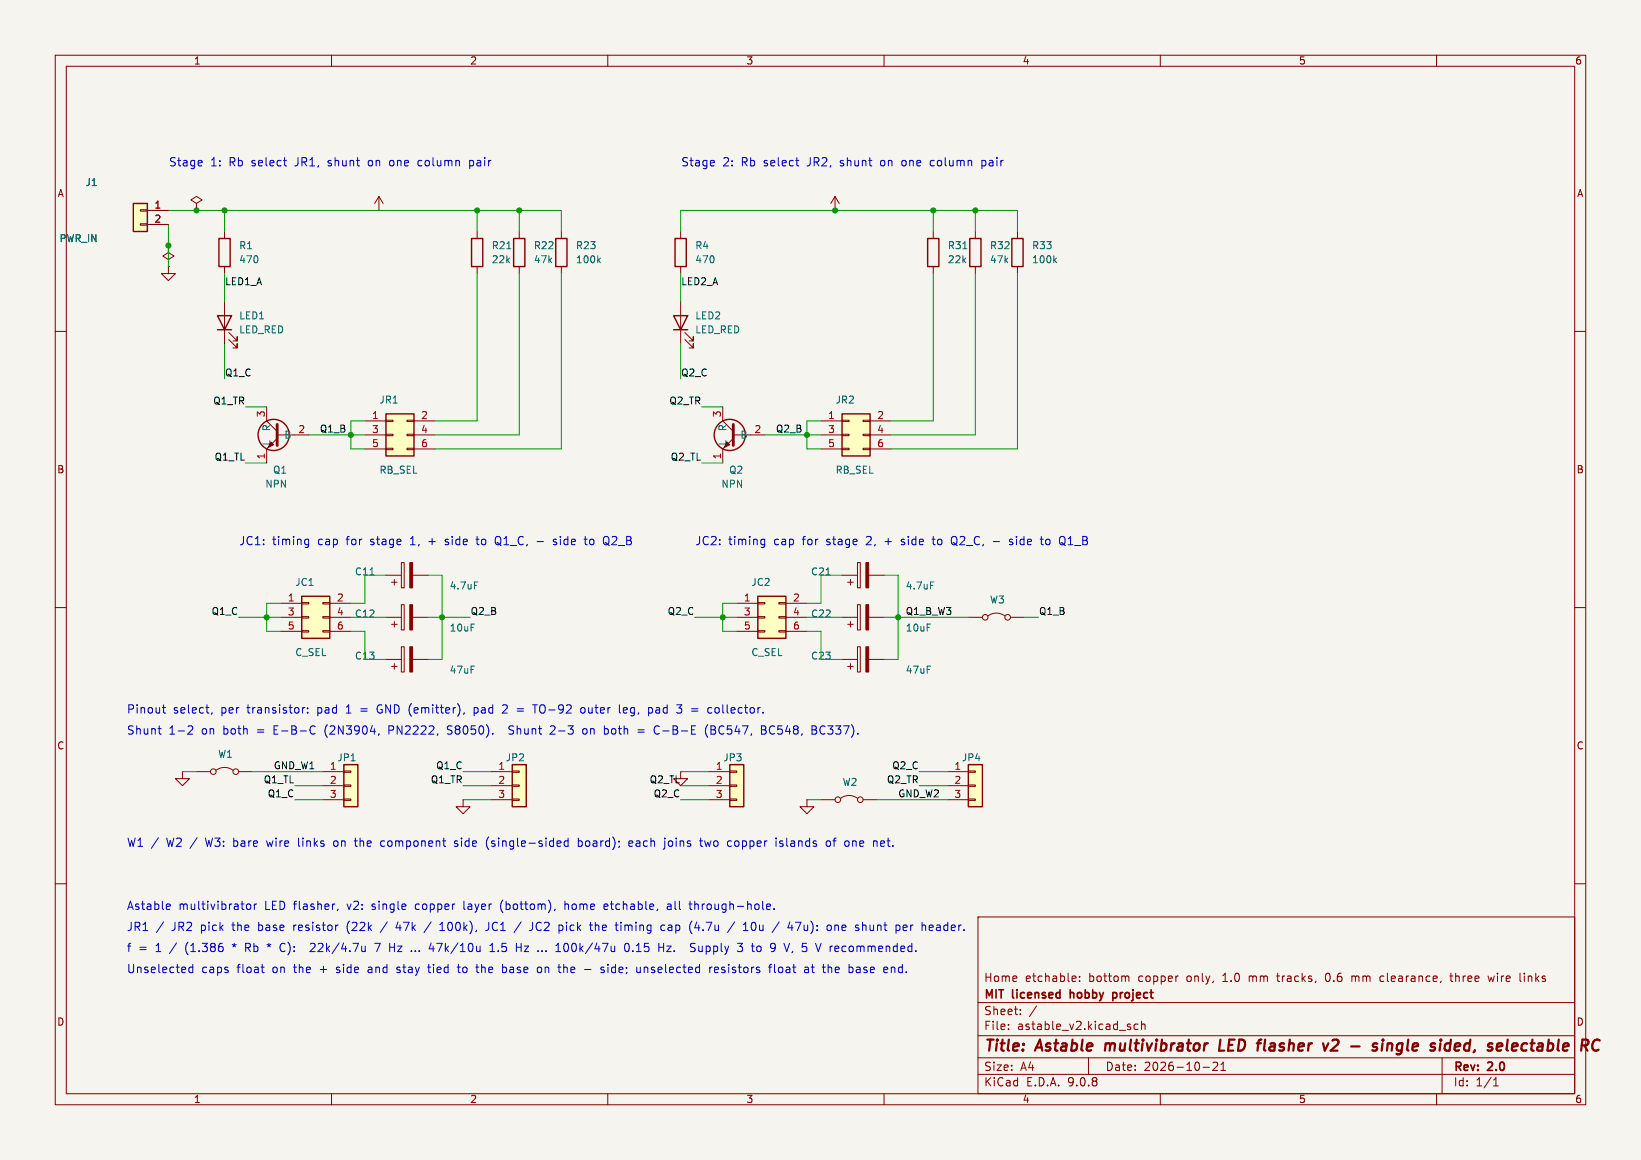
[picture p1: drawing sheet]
<svg xmlns="http://www.w3.org/2000/svg" width="297mm" height="210mm" viewBox="0 0 297 210" stroke-linecap="round" stroke-linejoin="round" font-family="sans-serif">
<path d="M0 0h297v210h-297z" fill="#f5f4ef" stroke="#f5f4ef" stroke-width=".18"/>
<g fill="none" stroke="#840000" stroke-width=".18">
<path d="M10 10h277v190h-277zM12 12h273v186h-273zM60 10v2M110 10v2M160 10v2M210 10v2M260 10v2M10 60h2M285 60h2M10 110h2M285 110h2M10 160h2"/>
<path d="M177 166h108v32h-108zM194.5 176.7l.2 .4-.7 .1M194.7 177.6l-.2 .1M195.4 177.6v.1M195.4 176.8v.1M203.9 176.7l.3 .1 .1 .1v.8M231 176.7h.6M240.2 176.2a.94 .94 0 0 0 0 1.5M244.7 176.7v1M245.1 176.7l-.4 .1M250.3 176.7l-.4 .1-.2 .2 .1 .6 .5 .1M262.4 176.7h.6"/>
<path d="M262.6 176.2v1.3l.4 .2M269.3 176.7l.3 1 .3-.7 .3 .7 .3-1M275.9 176.2v.1M275.9 176.7v1M285 160h2M60 198v2M110 198v2M160 198v2M177 194.5h108M177 191.5h108M177 187.5h108M177 181.5h108"/>
<path d="M182.5 186.3v.1M182.5 185.5v.1M184.7 183.6v.1M184.7 182.8v.1M187.6 182.1l-1.3 2M197 191.5v3M204.6 186v.3M206 185.5l-.5-.1-.3 .3v.4l.2 .2h.6M206.6 185.5l.2-.1 .4 .1v.9M206.6 184.9v1.5M210 198v2M217.7 193.2h1.2"/>
<path d="M219.5 192.4l.6-.1 .2 .1 .1 .3-.9 1.1h.9M221 193.8h.8M221 192.7l.4-.4v1.5M260 198v2M261 191.5v6.5M270.3 196.6h.9M270.3 195.5l.4-.4v1.5"/>
</g>
<g fill="none" stroke="#840000" stroke-width=".4">
<path d="M200.1 188.9l-.1 1.3M220.9 188.2l-.3 2h1M228.8 190.1l.2 .1M241.1 188.4l.4-.2h.4l.3 .2M242.2 188.8l-.1 .3-1.3 1.1h1.3M248.6 189l.2-.1 .5 .1M250.2 188.9l-.1 1.3M250.3 188.2v.2M250.3 188.2l-.1 .1 .1 .1M250.3 188.2l.1 .1-.1 .1M251.2 189.1a.49 .49 0 0 1 .8 .1l-.1 1M251.2 188.9l-.2 1.3"/>
<path d="M262.3 188.9l.2 .1M262.6 188.2l-.3 2M264 188.9l-.5 .1-.3 .9 .3 .3h.4M264.3 189.4l-1 .1M273.7 189.5l.9-.1v-.4l-.2-.1-.6 .1-.2 .9 .3 .3 .6-.1"/>
</g>
<path d="M193.7 179.2v1.5M193.8 179.8h-.1M201.4 179.7v1.5M201.4 179.8l.4-.1 .3 .3M202.1 180.4l-.3 .3-.4-.1" fill="none" stroke="#840000" stroke-width=".3"/>
<path d="M24.1 36.8h2.6v5.1h-2.6z" fill="#ffffc2"/>
<path d="M24.1 36.8h2.6v5.1h-2.6zM100.6 43.2h2v5.1h-2zM121.9 57.2h2.6l-1.3 2.5zM121.9 59.7h2.6M122.2 43.2h2v5.1h-2z" fill="none" stroke="#840000" stroke-width=".25"/>
<g fill="none" stroke="#840000" stroke-width=".18">
<path d="M25.4 38h1.3v.2h-1.3zM26.7 38.1h3.8M68.6 38.1h.1M68.6 35.6l-.8 1.2M68.6 35.6l.7 1.2M68.6 35.6v2.5M25.4 40.5h1.3v.3h-1.3zM26.7 40.6h3.8M101.6 41.9v1.3M101.6 48.3v1.2M123.2 41.9v1.3M123.2 48.3v1.2"/>
<path d="M123.2 54.6v7.6M124 61.5l1.5 1.5v-.8v.8h-.8M124 60.2l1.5 1.5v-.7v.7h-.8M33 139.7v1.3h1.3l-1.3 1.2-1.3-1.2h1.3M33 139.7h.1M35.6 139.7h2.5M39.1 139.4a2.54 2.54 0 0 1 3.1 0M43.2 139.7h2.5M83.8 144.8v1.3h1.3l-1.3 1.2-1.3-1.2h1.3M83.8 144.8h.1M146 144.8v1.3h1.3l-1.3 1.2-1.2-1.2h1.2M146 144.8h.1"/>
<circle cx="38.6" cy="139.7" r=".51"/>
<circle cx="42.7" cy="139.7" r=".51"/>
</g>
<path d="M108.3 47.1l.4 .5M108.7 46.7l-.5 .5" fill="none" stroke="#006464" stroke-width=".18"/>
<path d="M92.7 138.4h2.5v7.7h-2.5z" fill="#ffffc2"/>
<path d="M92.7 138.4h2.5v7.7h-2.5z" fill="none" stroke="#840000" stroke-width=".25"/>
<path d="M35.6 36.8l1-.6-1-.6-1.1 .6 1.1 .6v1.3M35.6 38.1h.1M151.1 38.1h.1M151.1 35.6l-.7 1.2M151.1 35.6l.8 1.2M151.1 35.6v2.5M88.9 139.7h3.8M92.7 139.6h1.3v.2h-1.3zM88.9 142.2h3.8M88.9 144.8h3.8M92.7 142.1h1.3v.3h-1.3zM92.7 144.7h1.3v.2h-1.3z" fill="none" stroke="#840000" stroke-width=".18"/>
<path d="M62.2 138.4h2.6v7.7h-2.6z" fill="#ffffc2"/>
<g fill="none" stroke="#840000" stroke-width=".25">
<path d="M39.6 43.2h2.1v5.1h-2.1zM167.9 43.2h2v5.1h-2zM175.5 43.2h2v5.1h-2zM183.1 43.2h2.1v5.1h-2.1zM62.2 138.4h2.6v7.7h-2.6z"/>
<circle cx="132.1" cy="78.7" r="2.82"/>
</g>
<g fill="none" stroke="#840000" stroke-width=".18">
<path d="M30.5 48.3v1.2h1.2l-1.2 1.3-1.3-1.3h1.3M30.5 48.3h.1M30.5 44.5v1.2l1 .7-1 .6-1-.6 1-.7M30.5 44.5h.1M40.6 41.9v1.3M40.6 48.3v1.2M168.9 41.9v1.3M168.9 48.3v1.2M176.5 41.9v1.3M176.5 48.3v1.2M184.1 41.9v1.3M184.1 48.3v1.2"/>
<path d="M130.8 73.7v2.5l1.9 1.9M132.7 78.7h5.7M132.7 79.4l-1.9 1.9v2.5M58.4 139.7h3.8M62.2 139.6h1.3v.2h-1.3zM123.2 139.7v1.3h1.3l-1.3 1.2-1.3-1.2h1.3M123.2 139.7h.1M58.4 142.2h3.8M58.4 144.8h3.8M62.2 142.1h1.3v.3h-1.3zM62.2 144.7h1.3v.2h-1.3z"/>
</g>
<path d="M132.7 76.8v3.8" fill="none" stroke="#840000" stroke-width=".51"/>
<path d="M174.3 45h.7M190.9 47.1l.3 .5M191.2 46.7l-.5 .5" fill="none" stroke="#006464" stroke-width=".18"/>
<path d="M152.4 74.9h5.1v7.7h-5.1z" fill="#ffffc2"/>
<path d="M152.4 74.9h5.1v7.7h-5.1z" fill="none" stroke="#840000" stroke-width=".25"/>
<path d="M148.6 76.2h3.8M148.6 78.7h3.8M152.4 76.1h1.3v.2h-1.3zM152.4 78.6h1.3v.3h-1.3zM156.2 76.1h1.3v.2h-1.3zM156.2 78.6h1.3v.3h-1.3zM157.5 76.2h3.8M157.5 78.7h3.8M148.6 81.3h3.8M152.4 81.2h1.3v.2h-1.3zM156.2 81.2h1.3v.2h-1.3zM157.5 81.3h3.8" fill="none" stroke="#840000" stroke-width=".18"/>
<path d="M137.2 108h5v7.6h-5z" fill="#ffffc2"/>
<path d="M137.2 108h5v7.6h-5z" fill="none" stroke="#840000" stroke-width=".25"/>
<path d="M133.3 109.2h3.9M133.3 111.8h3.9M133.3 114.3h3.9M137.2 109.1h1.2v.2h-1.2zM137.2 111.6h1.2v.3h-1.2zM137.2 114.2h1.2v.2h-1.2zM141 109.1h1.2v.2h-1.2zM141 111.6h1.2v.3h-1.2zM141 114.2h1.2v.2h-1.2zM142.2 109.2h3.8M142.2 111.8h3.8M142.2 114.3h3.8" fill="none" stroke="#840000" stroke-width=".18"/>
<path d="M132.1 138.4h2.5v7.7h-2.5z" fill="#ffffc2"/>
<path d="M132.1 138.4h2.5v7.7h-2.5z" fill="none" stroke="#840000" stroke-width=".25"/>
<g fill="none" stroke="#840000" stroke-width=".18">
<path d="M69.8 111.8h2.8M69.8 119.4h2.8M70.9 113h1M71.4 112.5v1M72.6 109.5h.6v4.5h-.6zM72.6 117.1h.6v4.6h-.6zM74.7 111.8h2.8M74.7 119.4h2.8M152.4 111.8h2.8M153.4 113h1M153.9 112.5v1M155.2 109.5h.5v4.5h-.5z"/>
<path d="M157.2 111.8h2.8M175.3 111.8h2.5M178.8 111.5a2.54 2.54 0 0 1 3.1 0M182.9 111.8h2.5M70.9 120.7h1M71.4 120.1v1.1M128.3 139.7h3.8M132.1 139.6h1.2v.2h-1.2zM128.3 142.2h3.8M128.3 144.8h3.8M132.1 142.1h1.2v.3h-1.2zM132.1 144.7h1.2v.2h-1.2z"/>
<circle cx="178.3" cy="111.8" r=".51"/>
<circle cx="182.4" cy="111.8" r=".51"/>
</g>
<g fill="#840000" stroke="#840000" stroke-width=".18">
<path d="M74.2 109.5h.5v4.5h-.5z"/>
<path d="M156.7 109.5h.5v4.5h-.5z"/>
<path d="M74.2 117.1h.5v4.6h-.5z"/>
</g>
<path d="M69.8 74.9h5.1v7.7h-5.1z" fill="#ffffc2"/>
<path d="M39.4 57.2h2.5l-1.3 2.5zM39.4 59.7h2.5M69.8 74.9h5.1v7.7h-5.1z" fill="none" stroke="#840000" stroke-width=".25"/>
<g fill="none" stroke="#840000" stroke-width=".18">
<path d="M40.6 54.6v7.6M41.4 61.5l1.5 1.5v-.8v.8h-.7M41.4 60.2l1.5 1.5v-.7v.7h-.7M66 76.2h3.8M66 78.7h3.8M69.8 76.1h1.3v.2h-1.3zM69.8 78.6h1.3v.3h-1.3zM73.7 76.1h1.2v.2h-1.2zM73.7 78.6h1.2v.3h-1.2zM74.9 76.2h3.8M74.9 78.7h3.8M66 81.3h3.8"/>
<path d="M69.8 81.2h1.3v.2h-1.3zM73.7 81.2h1.2v.2h-1.2zM74.9 81.3h3.8M69.8 104.1h2.8M70.9 105.4h1M71.4 104.9v1M72.6 101.9h.6v4.5h-.6zM74.7 104.1h2.8M152.4 104.1h2.8M152.4 119.4h2.8M153.4 105.4h1M153.9 104.9v1"/>
<path d="M155.2 101.9h.5v4.5h-.5zM155.2 117.1h.5v4.6h-.5zM157.2 104.1h2.8M157.2 119.4h2.8M153.4 120.7h1M153.9 120.1v1.1M148.6 144.8h2.5M152.1 144.5a2.54 2.54 0 0 1 3.1 0M156.2 144.8h2.5"/>
<circle cx="151.6" cy="144.8" r=".51"/>
<circle cx="155.7" cy="144.8" r=".51"/>
</g>
<g fill="#840000" stroke="#840000" stroke-width=".18">
<path d="M156.7 101.9h.5v4.5h-.5z"/>
<path d="M74.2 101.9h.5v4.5h-.5z"/>
<path d="M156.7 117.1h.5v4.6h-.5z"/>
</g>
<path d="M67 104.1h.7M85.9 105.4h.6M149.5 104.1h.7M168.4 105.4h.6" fill="none" stroke="#006464" stroke-width=".18"/>
<path d="M54.6 108h5.1v7.6h-5.1z" fill="#ffffc2"/>
<path d="M85.3 43.2h2.1v5.1h-2.1zM93 43.2h2v5.1h-2zM54.6 108h5.1v7.6h-5.1z" fill="none" stroke="#840000" stroke-width=".25"/>
<g fill="none" stroke="#840000" stroke-width=".18">
<path d="M86.4 41.9v1.3M86.4 48.3v1.2M94 41.9v1.3M94 48.3v1.2M50.8 109.2h3.8M50.8 111.8h3.8M50.8 114.3h3.8M54.6 109.1h1.3v.2h-1.3zM54.6 111.6h1.3v.3h-1.3zM54.6 114.2h1.3v.2h-1.3zM58.4 109.1h1.3v.2h-1.3zM58.4 111.6h1.3v.3h-1.3z"/>
<path d="M58.4 114.2h1.3v.2h-1.3zM59.7 109.2h3.8M59.7 111.8h3.8M59.7 114.3h3.8"/>
</g>
<path d="M91.7 45h.8" fill="none" stroke="#006464" stroke-width=".18"/>
<path d="M175.3 138.4h2.5v7.7h-2.5z" fill="#ffffc2"/>
<g fill="none" stroke="#840000" stroke-width=".25">
<path d="M175.3 138.4h2.5v7.7h-2.5z"/>
<circle cx="49.5" cy="78.7" r="2.82"/>
</g>
<path d="M26.7 38.1h3.8M26.7 40.6h3.8M30.5 44.5h.1M48.3 73.7v2.5l1.9 1.9M50.2 78.7h5.7M50.2 79.4l-1.9 1.9v2.5M171.4 139.7h3.9M175.3 139.6h1.2v.2h-1.2zM171.4 142.2h3.9M171.4 144.8h3.9M175.3 142.1h1.2v.3h-1.2zM175.3 144.7h1.2v.2h-1.2z" fill="none" stroke="#840000" stroke-width=".18"/>
<path d="M50.2 76.8v3.8" fill="none" stroke="#840000" stroke-width=".51"/>
<g fill="none" stroke="#009600" stroke-width=".18">
<path d="M30.5 38.1h71.1v3.8M40.6 38.1v3.8M86.4 38.1v3.8M94 38.1v3.8M168.9 38.1v3.8M176.5 38.1v3.8M30.5 40.6v7.7M40.6 49.5v5.1M86.4 49.5v26.7h-7.7M94 49.5v29.2h-15.3M101.6 49.5v31.8h-22.9M123.2 41.9v-3.8h60.9v3.8"/>
<path d="M123.2 49.5v5.1M168.9 49.5v26.7h-7.6M176.5 49.5v29.2h-15.2M184.1 49.5v31.8h-22.8M40.6 62.2v6.4M44.4 73.7h3.9M55.9 78.7h10.1M66 76.2h-2.5v5.1h2.5M123.2 62.2v6.4M127 73.7h3.8M138.4 78.7h10.2M148.6 76.2h-2.6v5.1h2.6"/>
<path d="M44.4 83.8h3.9M127 83.8h3.8M43.2 111.8h7.6M50.8 109.2h-2.5v5.1h2.5M63.5 114.3h2.5v5.1h3.8M63.5 111.8h6.3M69.8 104.1h-3.8v5.1h-2.5M77.5 104.1h2.5v15.3h-2.5M77.5 111.8h7.6M125.7 111.8h7.6M133.3 109.2h-2.5v5.1h2.5M146 114.3h2.6v5.1h3.8"/>
<path d="M146 111.8h6.4M152.4 104.1h-3.8v5.1h-2.6M160 104.1h2.6v15.3h-2.6M160 111.8h15.3M185.4 111.8h2.6M33 139.7h2.6M45.7 139.7h12.7M83.8 139.7h5.1M123.2 139.7h5.1M166.4 139.7h5M53.3 144.8h5.1M53.3 142.2h5.1"/>
<path d="M83.8 144.8h5.1M83.8 142.2h5.1M123.2 144.8h5.1M123.2 142.2h5.1M146 144.8h2.6M158.7 144.8h12.7M166.4 142.2h5"/>
</g>
<g fill="none" stroke="#0000c2" stroke-width=".18">
<path d="M51.3 29h.6M51.7 30h.2M70.6 29.2v.7M75.9 29l-.2 .3v.5l.2 .2M85 30h.4M85 29v1.5M85.4 29l-.4 .1M144 29h.6M144.4 30h.2M163.3 29.2v.7M168.6 29l-.2 .3v.5l.2 .2M177.7 30h.4"/>
<path d="M177.7 29v1.5M178.1 29l-.4 .1M55.4 97.6l.5 .1M55.9 97.6v1.2l-.2 .2-.3 .1M55.9 98.5l-.5 .1M80.6 98.5l.1 .1M80.6 97.7v.3M86.1 97.6h.6M86.4 97.1v1.3l.2 .2M89.9 98.3h.2M90.3 97.1a.5 .5 0 0 0-.7 .5v.5a.5 .5 0 0 0 .7 .5M97.2 98h1.2"/>
<path d="M100.7 97.7l-.3-.1-.3 .2 .1 .2 .5 .2v.3h-.6M105.7 97.6h.6M105.9 98.4l.4 .2M109.6 97.1a.5 .5 0 0 1 .6 .5v.5a.5 .5 0 0 1-.6 .5M109.6 98.3l.7 .5M138 97.6l.4 .1M138.4 97.6v1.2l-.1 .2-.4 .1M138.4 98.5l-.4 .1M163.1 98.5l.2 .1M163.2 97.7v.3M168.7 97.6h.6M168.9 97.1v1.3l.2 .2"/>
<path d="M172.5 98.3h.1M172.8 97.1a.5 .5 0 0 0-.6 .5v.5a.5 .5 0 0 0 .6 .5M179.8 98h1.1M183.3 97.7l-.4-.1-.2 .2 .1 .2 .5 .2v.3h-.6M188.3 97.6h.5M188.5 98.4l.3 .2M192.1 97.1a.5 .5 0 0 1 .7 .5v.5a.5 .5 0 0 1-.7 .5M192.2 98.3l.6 .5M28.6 131.9h.6M28.9 132.8l.3 .1M29.4 128.1h.6M29.6 127.6v1.3l.4 .2"/>
<path d="M34.1 131.5l.5-.1 .2 .2 .1 .2-.9 1.1h.9M38.4 129l-.2 .3M54.7 128.1v1M55.2 128.1l-.3 .1-.2 .2M55.7 129v.1M55.7 128.2v.1M56.2 132.7a.52 .52 0 0 0 .8 .1M57 131.6v-.1a.54 .54 0 0 0-.8 .1M68.4 127.8l-.2 .4 .2 .7M68.6 132.8l-.1 .3M70.4 132.2h.6M71 131.4h-.6v1.5"/>
<path d="M81 132.8l.5 .1M81.2 131.4l-.2 .3v.3l.2 .1M84 129l-.1 .3M85.8 129l.4 .1M85.8 128.1v1.5M86.2 128.1l-.4 .1M91 127.7l.5-.1 .2 .1 .1 .3-.9 1.1h.9M92.1 132.8l.6 .1M92.7 131.4h-.3l-.3 .3 .1 .4 .5 .1M93.6 128.3h1.1M93.6 128.7h1.1M96.4 127.6h.8"/>
<path d="M96.8 127.6v1.5M100.3 131.5l-.5-.1-.2 .2M100.4 132.1l-.9 .8h1M105.2 128.2l.2-.1 .4 .1 .1 .6-.2 .2-.3 .1-.2-.1zM105.6 132l.4-.1 .2 .3v.4l-.2 .3-.4-.1-.1-.2v-.4zM109.8 131.9l.3 .3v.4l-.3 .3M112.2 129l.1 .1M113.3 128.1h-.3l-.2 .2 .1 .7 .4 .1M113.5 128.5l-.7 .1M115.5 132.1h1.1M115.5 132.6h1.1M117.5 128.1l.5 .1 .1 .2-.1 .6-.5 .1"/>
<path d="M118.7 128.6v.4M119.3 131.6l-.1-.1a.54 .54 0 0 0-.7 .1M119.3 132.8l-.3 .1M122.5 127.6h.9l-.5 .6M123.3 128.3v.7M128.1 131.2a1.72 1.72 0 0 0 0 2.3M128.7 132.1h.5M129.2 131.4h-.5v1.5h.5M130 128.2l-.3-.1-.3 .3v.4l.1 .2h.5M137.8 131.4h.5l.2 .2 .1 .2-.3 .3M137.8 132.1h.5M138.3 132.1a.4 .4 0 0 1 .4 .4 .4 .4 0 0 1-.3 .4h-.6"/>
<path d="M139.5 131.5l-.3 .6 .1 .5 .2 .2M147.5 131.4l.2 .3v.3l-.2 .1a.4 .4 0 0 1 .3 .4 .4 .4 0 0 1-.3 .4M148.9 131.4a.81 .81 0 0 0-.5 .8 .81 .81 0 0 0 .5 .7M28.7 151.7l-1.3 1.9M54 151.7l.1 1.5M60.7 152.2l-.3 .3v.4l.3 .3M64.1 152.2h.6M64.3 151.7v1.3l.4 .2M69.5 152.2l-.5 .1-.1 .2 .1 .6 .5 .1M82.8 152.3l-.3-.1-.3 .2 .1 .3 .5 .1v.4h-.6M88 152.8l.2 .6 .3 .4M88.5 151.5l-.3 .4-.2 .6"/>
<path d="M102.8 152.3l-.4-.1-.3 .3v.4l.1 .3h.6M102.8 151.7v1.5M104.7 152.3l.4-.1 .3 .3v.4l-.2 .3h-.5M104.7 151.7v1.5M113.8 152.7l.7-.1v-.3l-.5-.1-.2 .2 .1 .8h.6M121.5 152.2l-.4 .1-.1 .2v.6l.5 .1M126.6 152.2h.6M127 153.2h.2M127.5 152.2l.3 1 .3-.7 .3 .7M133.5 152.2l-.4 .1-.1 .2v.6l.5 .1M141.7 152.3l-.4-.1-.2 .2 .1 .3 .5 .1v.4h-.6M149.8 152.2l.4 .1 .1 .2-.1 .6-.4 .1"/>
<path d="M150.7 152.2h.6M151.3 151.7l-.3 .2v1.3M154.5 152.2h.2l.3 .2v.8M159.6 152.2l.4 .1 .1 .3-.7 .1M160 153.2h-.4M29.6 166.9l-1.3 1.9M30.3 163.7h.4l.1 .3-.7 .2M30.7 164.6l-.4 .1M34.9 174.6v1.5M34.9 175.2l-.4-.1-.3 .3v.4l.1 .2h.6M40.3 171.5v.6M44.7 163.8l.2-.1 .4 .1 .1 .6-.2 .2-.3 .1-.2-.2z"/>
<path d="M46 163.7v1M46.5 163.7h-.3l-.2 .2M47.2 175.1h.6M47.5 176l.3 .1M48.3 171l.4 .1M51 170.8l-.3 .6v.5l.3 .3M56.7 170.8l-.5 .1M57 171.4l-.9 .9h.9M61.2 164.6l-.2 .3M62.9 167.4v1M66.1 171.3v1M66.1 172.1l-.2 .2"/>
<path d="M66.7 175.6v.4M67.8 170.8h1l-.6 1.5M70.1 166.9l-1.3 1.9M70.5 171.5h.9M71.4 170.8v1.5M71.8 176l.4 .1M72 175.1l-.2 .2 .2 .3M72 166.9l-.3 1.1h.9M75.2 172.1v.2M75.9 172.1v.2M77.4 175.1h.6M77.6 174.6v1.3l.4 .2"/>
<path d="M78 166.9l-1.3 1.9M78 170.7l-.3 1.1h.9M78.4 171.3v1M79.6 168.5h.9M79.6 167.4l.4-.4v1.5M82.7 175.1h.6M83 174.6v1.3l.3 .2M84 163.2v1.4M86.1 175.1h.6M86.4 176l.3 .1M88.5 167v1a.48 .48 0 0 1-.6 .5M88.7 172.3h.8"/>
<path d="M88.7 171.2l.4-.4v1.5M90.2 172.1v.2M90.8 163.2l-.2 .7 .2 1M91.1 175.1l.4 .1 .2 .2-.1 .5-.5 .2M93.5 171.5h.8M94.3 166.9l-1.3 1.9M94.3 170.8v1.5M94.9 171.3h.8l-.8 1h.8M96.4 167v1a.48 .48 0 0 1-.6 .5M97.5 175.1l.4 .1 .1 .2v.5l-.5 .2M98.8 172.1v.2M100.5 164.6l-.2 .3"/>
<path d="M100.6 172.3h.9M100.6 171.2l.4-.4v1.5M102 174.6v1.5M102.2 175.1l-.2 .1M102.2 163.2v1.5M102.5 167v.1M102.5 170.8a.8 .8 0 0 0-.5 .7 .8 .8 0 0 0 .5 .8M102.7 163.7l-.5 .1M105.8 175.5h1.2M107.7 167v1.5M108.3 167.5h-.3l-.3 .1M109.3 175.2l-.3-.1-.3 .2 .1 .2 .5 .2v.3h-.6"/>
<path d="M110 163.7h-.5l-.2 .2 .1 .7h.6M110 174.6v.1M110 175.1v1M110 164l-.7 .2M113.2 170.9l.2-.1a.8 .8 0 0 1 .5 .7 .8 .8 0 0 1-.5 .8l-.2-.2-.2-.4zM114.5 172.1v.2M115.9 175.1v1M115.9 175.9l-.1 .1M116.6 175.1v1M117 175.1l-.4 .1M119.9 167.5h.4M120.3 168.4l-.4 .1"/>
<path d="M120.7 171.3h.8l-.8 1h.8M120.8 163.7h.4l.3 .2M121 167.5h.5M121.5 164l-.5 .1a.29 .29 0 0 0-.3 .3 .29 .29 0 0 0 .3 .3l.5-.1M121.5 167.9h-.4a.29 .29 0 0 0-.2 .3 .29 .29 0 0 0 .2 .3h.4M124.7 163.7h.5M124.9 163.2v1.2l.3 .3M125.2 166.8h.1M125.5 171.6l.3 .2-.1 .3-.2 .2M125.6 170.8h.2M126.1 166.9l-.4 1.1h1M126.5 167.5v1"/>
<path d="M126.5 171.3v.9l.4 .1 .2-.2M127.1 171.3v1M128.5 175.1v1M128.9 175.1l-.3 .1-.1 .2M129.3 175.6l.7-.2v-.2l-.5-.1-.2 .2 .1 .7h.6M133 166.9l-1.3 1.9M136 171.3h.5M136.1 167.1l.2-.1a.8 .8 0 0 1 .5 .7 .8 .8 0 0 1-.5 .8l-.2-.2-.1-.4zM139 163.7h.4l.1 .3-.8 .2M139.1 175.1h.6M139.4 164.6l-.4 .1M139.7 174.6l-.4 .2"/>
<path d="M140.1 164.5v.2M140.2 174.6v1.3l.2 .2M141.2 175.1l-.3 .3v.4l.3 .3M141.9 170.8l.5 1.5M144 167h1l-.7 1.5M146.8 175.1h.6M147 174.6v1.3l.4 .2M151.1 167.6l.2-.1h.4v1M152.5 167.5v.9M153.1 167.8l-.7 .2M155.2 175.1h.3l.2 .2v.8M155.7 176l-.5 .1"/>
<path d="M155.7 175.4l-.5 .1M157.5 167.5v.8v.1l.4 .1M161.7 175.1l.3 .2v.8M164.1 167.5l.1 .3-.7 .2M164.8 167.5v1M165.2 167.5h-.2l-.2 .3M169.5 168.4h.7M169.5 167.5h.6M170.2 167.8l-.7 .2"/>
</g>
<g fill="#009600" stroke="#009600" stroke-width=".18">
<circle cx="63.5" cy="78.7" r=".46"/>
<circle cx="94" cy="38.1" r=".46"/>
<circle cx="86.4" cy="38.1" r=".46"/>
<circle cx="35.6" cy="38.1" r=".46"/>
<circle cx="40.6" cy="38.1" r=".46"/>
<circle cx="30.5" cy="44.5" r=".46"/>
<circle cx="168.9" cy="38.1" r=".46"/>
<circle cx="146" cy="78.7" r=".46"/>
<circle cx="176.5" cy="38.1" r=".46"/>
<circle cx="151.1" cy="38.1" r=".46"/>
<circle cx="48.3" cy="111.8" r=".46"/>
<circle cx="80" cy="111.8" r=".46"/>
<circle cx="130.8" cy="111.8" r=".46"/>
<circle cx="162.6" cy="111.8" r=".46"/>
</g>
<g font-size="2.8" fill="#840000">
<text x="178" y="190.9">Title:</text>
<text x="187.7" y="190.9">Astable</text>
<text x="200.8" y="190.9">multivibrator</text>
<text x="222.3" y="190.9">LED</text>
<text x="230.1" y="190.9">flasher</text>
<text x="242.8" y="190.9">v2</text>
<text x="248.5" y="190.9">-</text>
<text x="253.3" y="190.9">single</text>
<text x="264.6" y="190.9">sided,</text>
<text x="275.8" y="190.9">selectable</text>
</g>
<g font-size="2.1" fill="#0000c2">
<text x="30.5" y="30.2">Stage</text>
<text x="38.1" y="30.2">1:</text>
<text x="41.5" y="30.2">Rb</text>
<text x="45.7" y="30.2">select</text>
<text x="53.7" y="30.2">JR1,</text>
<text x="59.8" y="30.2">shunt</text>
<text x="67.2" y="30.2">on</text>
<text x="71.2" y="30.2">one</text>
<text x="76.5" y="30.2">column</text>
<text x="86" y="30.2">pair</text>
<text x="123.2" y="30.2">Stage</text>
<text x="130.8" y="30.2">2:</text>
<text x="134.2" y="30.2">Rb</text>
<text x="138.4" y="30.2">select</text>
<text x="146.4" y="30.2">JR2,</text>
<text x="152.5" y="30.2">shunt</text>
<text x="159.9" y="30.2">on</text>
<text x="163.9" y="30.2">one</text>
<text x="169.2" y="30.2">column</text>
<text x="178.7" y="30.2">pair</text>
<text x="43.2" y="98.8">JC1:</text>
<text x="49.3" y="98.8">timing</text>
<text x="57.6" y="98.8">cap</text>
<text x="62.9" y="98.8">for</text>
<text x="67.3" y="98.8">stage</text>
<text x="74.7" y="98.8">1,</text>
<text x="78.1" y="98.8">+</text>
<text x="81.3" y="98.8">side</text>
<text x="87.2" y="98.8">to</text>
<text x="90.7" y="98.8">Q1_C,</text>
<text x="101.5" y="98.8">side</text>
<text x="107.4" y="98.8">to</text>
<text x="110.9" y="98.8">Q2_B</text>
<text x="125.7" y="98.8">JC2:</text>
<text x="131.8" y="98.8">timing</text>
<text x="140.1" y="98.8">cap</text>
<text x="145.4" y="98.8">for</text>
<text x="149.9" y="98.8">stage</text>
<text x="157.2" y="98.8">2,</text>
<text x="160.7" y="98.8">+</text>
<text x="163.8" y="98.8">side</text>
<text x="169.7" y="98.8">to</text>
<text x="173.2" y="98.8">Q2_C,</text>
<text x="184" y="98.8">side</text>
<text x="189.9" y="98.8">to</text>
<text x="193.4" y="98.8">Q1_B</text>
<text x="22.9" y="129.3">Pinout</text>
<text x="31.3" y="129.3">select,</text>
<text x="40" y="129.3">per</text>
<text x="44.9" y="129.3">transistor:</text>
<text x="57.7" y="129.3">pad</text>
<text x="63.1" y="129.3">1</text>
<text x="65.8" y="129.3">=</text>
<text x="69" y="129.3">GND (emitter),</text>
<text x="86.8" y="129.3">pad</text>
<text x="98" y="129.3">TO-92</text>
<text x="106.8" y="129.3">outer</text>
<text x="113.8" y="129.3">leg,</text>
<text x="119.3" y="129.3">pad</text>
<text x="124.7" y="129.3">3</text>
<text x="127.4" y="129.3">=</text>
<text x="130.5" y="129.3">collector.</text>
<text x="22.9" y="133.1">Shunt</text>
<text x="30.5" y="133.1">1-2</text>
<text x="36.5" y="133.1">on</text>
<text x="40.5" y="133.1">both</text>
<text x="46.8" y="133.1">=</text>
<text x="49.9" y="133.1">E-B-C</text>
<text x="59.3" y="133.1">(2N3904,</text>
<text x="71" y="133.1">PN2222,</text>
<text x="81.8" y="133.1">S8050).</text>
<text x="93.3" y="133.1">Shunt</text>
<text x="100.9" y="133.1">2-3</text>
<text x="107" y="133.1">on</text>
<text x="111" y="133.1">both</text>
<text x="117.2" y="133.1">=</text>
<text x="120.4" y="133.1">C-B-E</text>
<text x="129.7" y="133.1">(BC547,</text>
<text x="140" y="133.1">BC548,</text>
<text x="149.3" y="133.1">BC337).</text>
<text x="22.9" y="153.4">W1 /</text>
<text x="30.2" y="153.4">W2 /</text>
<text x="37.5" y="153.4">W3: bare</text>
<text x="48.9" y="153.4">wire</text>
<text x="54.7" y="153.4">links</text>
<text x="61.3" y="153.4">on</text>
<text x="65.3" y="153.4">the</text>
<text x="70.1" y="153.4">component</text>
<text x="83.6" y="153.4">side</text>
<text x="89.5" y="153.4">(single-sided</text>
<text x="106.3" y="153.4">board);</text>
<text x="115.6" y="153.4">each</text>
<text x="122.2" y="153.4">joins</text>
<text x="128.9" y="153.4">two</text>
<text x="134" y="153.4">copper</text>
<text x="142.8" y="153.4">islands</text>
<text x="152.1" y="153.4">of</text>
<text x="155.6" y="153.4">one</text>
<text x="160.9" y="153.4">net.</text>
<text x="22.9" y="164.9">Astable</text>
<text x="32.3" y="164.9">multivibrator</text>
<text x="48" y="164.9">LED flasher,</text>
<text x="63.1" y="164.9">v2:</text>
<text x="67.7" y="164.9">single</text>
<text x="75.7" y="164.9">copper</text>
<text x="84.6" y="164.9">layer</text>
<text x="91.4" y="164.9">(bottom),</text>
<text x="103.2" y="164.9">home</text>
<text x="110.5" y="164.9">etchable,</text>
<text x="122.1" y="164.9">all</text>
<text x="126.3" y="164.9">through-hole.</text>
<text x="22.9" y="168.7">JR1</text>
<text x="22.9" y="172.5">f</text>
<text x="25" y="172.5">=</text>
<text x="28.2" y="172.5">1</text>
<text x="30.9" y="172.5">/</text>
<text x="31.1" y="168.7">JR2</text>
<text x="33.8" y="172.5">(1.386</text>
<text x="36.5" y="168.7">pick</text>
<text x="42.3" y="168.7">the</text>
<text x="42.5" y="172.5">*</text>
<text x="44.9" y="172.5">Rb</text>
<text x="47.1" y="168.7">base</text>
<text x="49.1" y="172.5">*</text>
<text x="51.5" y="172.5">C):</text>
<text x="53.7" y="168.7">resistor</text>
<text x="57.4" y="172.5">22k/4.7u</text>
<text x="63.5" y="168.7">(22k</text>
<text x="69.2" y="172.5">7</text>
<text x="72" y="172.5">Hz</text>
<text x="72.7" y="168.7">47k</text>
<text x="79.5" y="172.5">47k/10u</text>
<text x="80.9" y="168.7">100k),</text>
<text x="89.5" y="168.7">JC1</text>
<text x="90.6" y="172.5">1.5</text>
<text x="95.5" y="172.5">Hz</text>
<text x="97.7" y="168.7">JC2</text>
<text x="103" y="172.5">100k/47u</text>
<text x="103.1" y="168.7">pick</text>
<text x="108.9" y="168.7">the</text>
<text x="113.7" y="168.7">timing</text>
<text x="115.6" y="172.5">0.15</text>
<text x="121.9" y="172.5">Hz.</text>
<text x="122" y="168.7">cap</text>
<text x="127.3" y="168.7">(4.7u</text>
<text x="128" y="172.5">Supply</text>
<text x="134.6" y="168.7">/</text>
<text x="136.8" y="172.5">3</text>
<text x="137.4" y="168.7">10u</text>
<text x="139.5" y="172.5">to</text>
<text x="143" y="168.7">/</text>
<text x="143" y="172.5">9</text>
<text x="145.7" y="172.5">V, 5</text>
<text x="145.8" y="168.7">47u):</text>
<text x="151.8" y="172.5">V recommended.</text>
<text x="153.1" y="168.7">one</text>
<text x="158.4" y="168.7">shunt</text>
<text x="165.8" y="168.7">per</text>
<text x="170.7" y="168.7">header.</text>
<text x="22.9" y="176.3">Unselected</text>
<text x="36.4" y="176.3">caps</text>
<text x="43" y="176.3">float</text>
<text x="49.5" y="176.3">on</text>
<text x="53.5" y="176.3">the</text>
<text x="58.3" y="176.3">+</text>
<text x="61.4" y="176.3">side</text>
<text x="67.3" y="176.3">and</text>
<text x="72.7" y="176.3">stay</text>
<text x="78.6" y="176.3">tied</text>
<text x="84.1" y="176.3">to</text>
<text x="87.6" y="176.3">the</text>
<text x="92.4" y="176.3">base</text>
<text x="98.9" y="176.3">on</text>
<text x="102.9" y="176.3">the</text>
<text x="110.9" y="176.3">side;</text>
<text x="117.5" y="176.3">unselected</text>
<text x="130.8" y="176.3">resistors</text>
<text x="141.8" y="176.3">float</text>
<text x="148.4" y="176.3">at</text>
<text x="151.9" y="176.3">the</text>
<text x="156.7" y="176.3">base</text>
<text x="163.2" y="176.3">end.</text>
</g>
<g font-size="2.1" fill="#840000">
<text x="178" y="178">Home</text>
<text x="185.5" y="178">etchable:</text>
<text x="197.1" y="178">bottom</text>
<text x="206.2" y="178">copper</text>
<text x="215.1" y="178">only,</text>
<text x="221.7" y="178">1.0</text>
<text x="226.6" y="178">mm</text>
<text x="231.9" y="178">tracks,</text>
<text x="240.8" y="178">0.6</text>
<text x="245.6" y="178">mm</text>
<text x="250.9" y="178">clearance,</text>
<text x="263.9" y="178">three</text>
<text x="270.9" y="178">wire</text>
<text x="276.7" y="178">links</text>
<text x="178" y="184">Sheet:</text>
<text x="178" y="181.2">MIT</text>
<text x="183.3" y="181.2">licensed</text>
<text x="194.3" y="181.2">hobby</text>
<text x="202.7" y="181.2">project</text>
<text x="178" y="186.7">File:</text>
<text x="184.1" y="186.7">astable_v2.kicad_sch</text>
<text x="178" y="196.9">KiCad</text>
<text x="178" y="194.1">Size:</text>
<text x="184.7" y="194.1">A4</text>
<text x="185.7" y="196.9">E.D.A.</text>
<text x="193.3" y="196.9">9.0.8</text>
<text x="200" y="194.1">Date:</text>
<text x="207" y="194.1">2026-10-21</text>
<text x="263" y="194.3">Rev:</text>
<text x="263" y="196.9">Id:</text>
<text x="267.1" y="196.9">1/1</text>
<text x="269.4" y="194.3">2.0</text>
</g>
<g font-size="1.8" fill="#840000">
<text x="35" y="11.9">1</text>
<text x="85" y="11.9">2</text>
<text x="135" y="11.9">3</text>
<text x="185" y="11.9">4</text>
<text x="235" y="11.9">5</text>
<text x="285" y="11.9">6</text>
<text x="10.3" y="35.9">A</text>
<text x="285.3" y="35.9">A</text>
<text x="10.3" y="85.9">B</text>
<text x="285.3" y="85.9">B</text>
<text x="10.3" y="135.9">C</text>
<text x="285.3" y="135.9">C</text>
<text x="10.3" y="185.9">D</text>
<text x="285.3" y="185.9">D</text>
<text x="35" y="199.9">1</text>
<text x="85" y="199.9">2</text>
<text x="135" y="199.9">3</text>
<text x="185" y="199.9">4</text>
<text x="235" y="199.9">5</text>
<text x="285" y="199.9">6</text>
</g>
<g font-size="1.8" fill="#006464">
<text x="15.4" y="33.9">J1</text>
<text x="10.7" y="44">PWR_IN</text>
<text x="43.2" y="45.3">R1</text>
<text x="43.2" y="47.9">470</text>
<text x="88.9" y="47.9">22k</text>
<text x="88.9" y="45.3">R21</text>
<text x="96.5" y="47.9">47k</text>
<text x="96.5" y="45.3">R22</text>
<text x="104.1" y="45.3">R23</text>
<text x="104.1" y="47.9">100k</text>
<text x="125.7" y="45.3">R4</text>
<text x="125.7" y="47.9">470</text>
<text x="171.5" y="47.9">22k</text>
<text x="171.5" y="45.3">R31</text>
<text x="179.1" y="47.9">47k</text>
<text x="179.1" y="45.3">R32</text>
<text x="186.7" y="45.3">R33</text>
<text x="186.7" y="47.9">100k</text>
<text x="43.2" y="58">LED1</text>
<text x="125.7" y="58">LED2</text>
<text x="43.2" y="60.6">LED_RED</text>
<text x="125.7" y="60.6">LED_RED</text>
<text x="68.6" y="73.3">JR1</text>
<text x="151.1" y="73.3">JR2</text>
<text x="49.1" y="80.8" transform="rotate(-90 49.1 80.8)">L</text>
<text x="49.1" y="78.2" transform="rotate(-90 49.1 78.2)">R</text>
<text x="51.4" y="79.6">B</text>
<text x="131.7" y="80.8" transform="rotate(-90 131.7 80.8)">L</text>
<text x="131.7" y="78.2" transform="rotate(-90 131.7 78.2)">R</text>
<text x="133.9" y="79.6">B</text>
<text x="47.9" y="88.5">NPN</text>
<text x="49.3" y="86">Q1</text>
<text x="68.6" y="86">RB_SEL</text>
<text x="130.5" y="88.5">NPN</text>
<text x="131.9" y="86">Q2</text>
<text x="151.1" y="86">RB_SEL</text>
<text x="53.3" y="106.3">JC1</text>
<text x="64.1" y="104.4">C11</text>
<text x="81.3" y="106.9">4.7uF</text>
<text x="135.9" y="106.3">JC2</text>
<text x="146.7" y="104.4">C21</text>
<text x="163.8" y="106.9">4.7uF</text>
<text x="64.1" y="112">C12</text>
<text x="146.7" y="112">C22</text>
<text x="179.1" y="109.5">W3</text>
<text x="53.3" y="119">C_SEL</text>
<text x="64.1" y="119.6">C13</text>
<text x="81.3" y="114.5">10uF</text>
<text x="135.9" y="119">C_SEL</text>
<text x="146.7" y="119.6">C23</text>
<text x="163.8" y="114.5">10uF</text>
<text x="81.3" y="122.2">47uF</text>
<text x="163.8" y="122.2">47uF</text>
<text x="39.4" y="137.4">W1</text>
<text x="61" y="138">JP1</text>
<text x="91.4" y="138">JP2</text>
<text x="130.8" y="138">JP3</text>
<text x="152.4" y="142.5">W2</text>
<text x="174" y="138">JP4</text>
</g>
<g font-size="1.8" fill="#a90000">
<text x="27.9" y="37.8">1</text>
<text x="27.9" y="40.4">2</text>
<text x="48" y="75.6" transform="rotate(-90 48 75.6)">3</text>
<text x="67.2" y="75.9">1</text>
<text x="76.1" y="75.9">2</text>
<text x="130.6" y="75.6" transform="rotate(-90 130.6 75.6)">3</text>
<text x="149.8" y="75.9">1</text>
<text x="158.7" y="75.9">2</text>
<text x="48" y="83.3" transform="rotate(-90 48 83.3)">1</text>
<text x="53.9" y="78.5">2</text>
<text x="67.2" y="78.5">3</text>
<text x="67.2" y="81">5</text>
<text x="76.1" y="78.5">4</text>
<text x="76.1" y="81">6</text>
<text x="130.6" y="83.3" transform="rotate(-90 130.6 83.3)">1</text>
<text x="136.5" y="78.5">2</text>
<text x="149.8" y="78.5">3</text>
<text x="149.8" y="81">5</text>
<text x="158.7" y="78.5">4</text>
<text x="158.7" y="81">6</text>
<text x="52" y="109">1</text>
<text x="52" y="111.5">3</text>
<text x="60.9" y="109">2</text>
<text x="60.9" y="111.5">4</text>
<text x="134.5" y="109">1</text>
<text x="134.5" y="111.5">3</text>
<text x="143.4" y="109">2</text>
<text x="143.4" y="111.5">4</text>
<text x="52" y="114">5</text>
<text x="60.9" y="114">6</text>
<text x="134.5" y="114">5</text>
<text x="143.4" y="114">6</text>
<text x="59.6" y="139.4">1</text>
<text x="59.6" y="142">2</text>
<text x="90.1" y="139.4">1</text>
<text x="90.1" y="142">2</text>
<text x="129.5" y="139.4">1</text>
<text x="129.5" y="142">2</text>
<text x="172.6" y="139.4">1</text>
<text x="172.6" y="142">2</text>
<text x="59.6" y="144.5">3</text>
<text x="90.1" y="144.5">3</text>
<text x="129.5" y="144.5">3</text>
<text x="172.6" y="144.5">3</text>
</g>
<g font-size="1.8" fill="#0f0f0f">
<text x="40.6" y="51.7">LED1_A</text>
<text x="123.2" y="51.7">LED2_A</text>
<text x="40.6" y="68.2">Q1_C</text>
<text x="123.2" y="68.2">Q2_C</text>
<text x="38.5" y="73.3">Q1_TR</text>
<text x="121.1" y="73.3">Q2_TR</text>
<text x="38.7" y="83.5">Q1_TL</text>
<text x="57.8" y="78.4">Q1_B</text>
<text x="121.3" y="83.5">Q2_TL</text>
<text x="140.3" y="78.4">Q2_B</text>
<text x="38.2" y="111.4">Q1_C</text>
<text x="85.1" y="111.4">Q2_B</text>
<text x="120.7" y="111.4">Q2_C</text>
<text x="163.8" y="111.4">Q1_B_W3</text>
<text x="188" y="111.4">Q1_B</text>
<text x="47.6" y="141.9">Q1_TL</text>
<text x="49.4" y="139.4">GND_W1</text>
<text x="77.9" y="141.9">Q1_TR</text>
<text x="78.8" y="139.4">Q1_C</text>
<text x="117.5" y="141.9">Q2_TL</text>
<text x="160.4" y="141.9">Q2_TR</text>
<text x="161.4" y="139.4">Q2_C</text>
<text x="48.4" y="144.4">Q1_C</text>
<text x="118.2" y="144.4">Q2_C</text>
<text x="162.5" y="144.4">GND_W2</text>
</g>
</svg>
